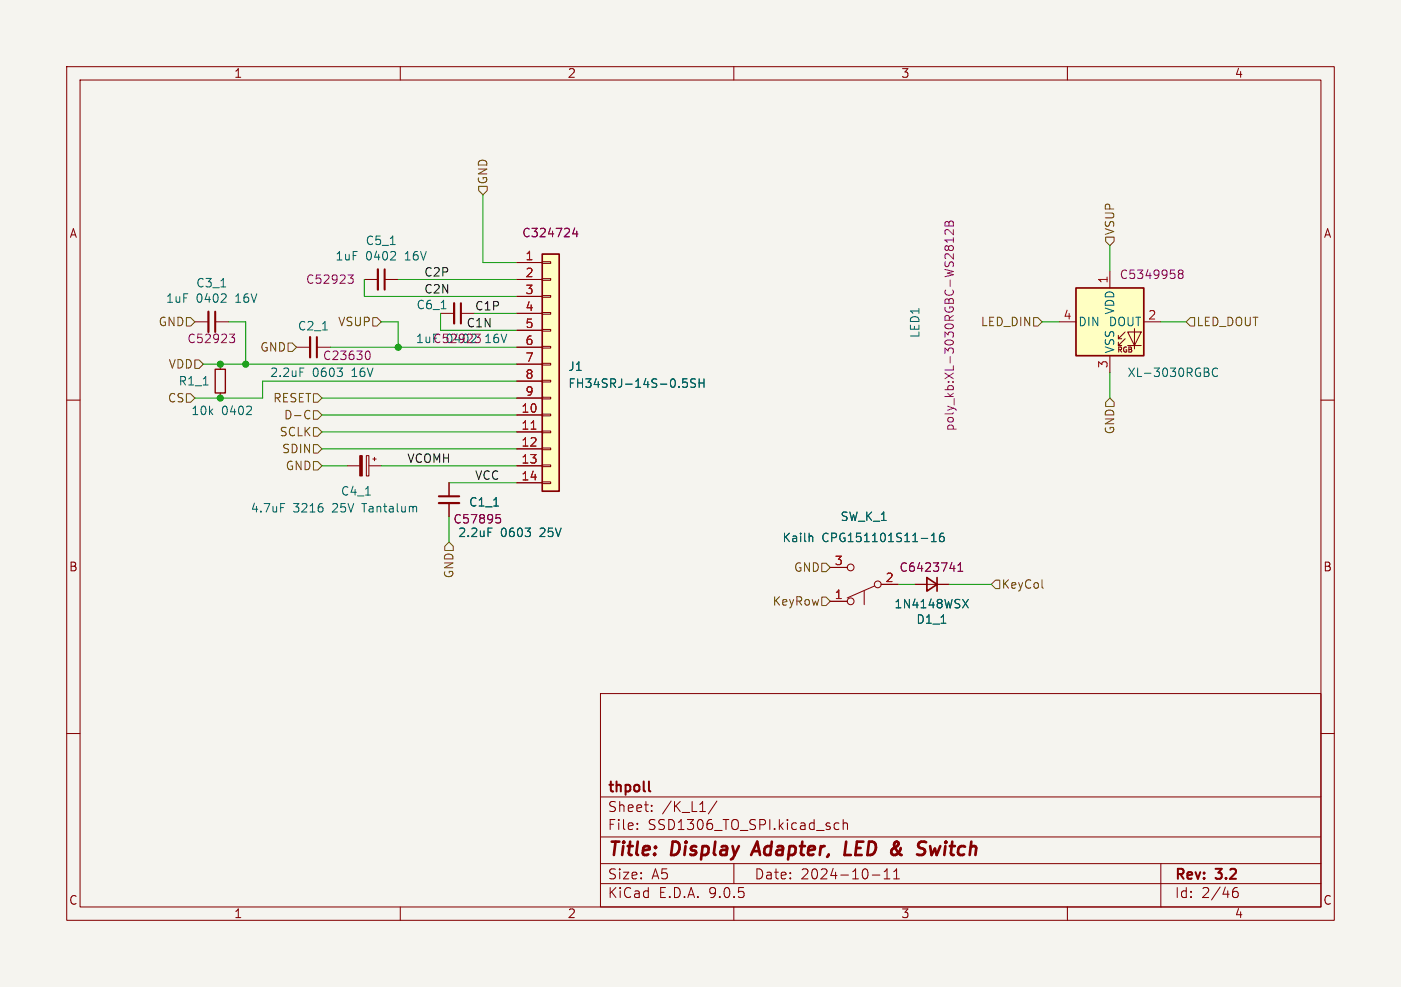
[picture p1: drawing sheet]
<svg xmlns="http://www.w3.org/2000/svg" width="210mm" height="148mm" viewBox="0 0 210 148" stroke-linecap="round" stroke-linejoin="round" font-family="sans-serif">
<path d="M0 0h210v148h-210z" fill="#f5f4ef" stroke="#f5f4ef" stroke-width=".15"/>
<g fill="none" stroke="#840000" stroke-width=".15">
<path d="M10 10h190v128h-190zM12 12h186v124h-186zM60 10v2M110 10v2M160 10v2M29.2 48.3h2M32.3 48.3h2M33 54.6v.8M33 58.9v.8M44.4 52.1h2.1M47.5 52.1h2M10 60h2"/>
<path d="M52.1 69.9h1.8M54.9 68.3h.4v3.1h-.4zM55.3 69.9h1.8M55.9 68.8h.5M56.1 68.6v.5M198 60h2M124.5 90.2h2.5M124.5 85.1h2.5M129.5 88.6v2.1M131.1 87.9l-4.1 1.8M132.1 87.6h2.5M10 110h2"/>
<path d="M90 104h108v32h-108zM90 119.5h108M198 110h2M60 136v2M90 132.5h108M90 129.5h108M90 125.5h108M95.5 124.2v.2M95.5 123.5v.1M97.7 121.5v.2M97.7 120.8v.1M107.5 120.1l-1.3 1.9"/>
<path d="M110 136v2M110 129.5v3M125 124.1l.3 .3 .5-.1M125.8 123.5l-.5-.1-.3 .3M126.4 123.5a.37 .37 0 0 1 .6 .1v.8M126.4 122.9v1.5M130.8 131.2h1.1M132.5 131.8h.9M132.5 130.7l.5-.4v1.5M134 131.8h.8M134 130.7l.4-.4v1.5M160 136v2"/>
<path d="M174 129.5v6.5M184.8 133.9l.2-.2h.5l.1 .2v.4l-.3 .3-.4-.1-.1-.2M185.5 133.1a.59 .59 0 0 0-.7 .6"/>
<circle cx="127.5" cy="85.1" r=".51"/>
<circle cx="127.5" cy="90.2" r=".51"/>
<circle cx="131.6" cy="87.6" r=".51"/>
</g>
<path d="M113.5 126.2l-.9 2M126.8 126.2l-.2 2h.9M134.9 128.1l.3 .1M135 127.2l-.1 .4M139.4 126.9l.2 1.3 .5-.9" fill="none" stroke="#840000" stroke-width=".4"/>
<path d="M32.3 46.7v3.1M47.5 50.5v3.1M97.3 118.5l.2 .2" fill="none" stroke="#840000" stroke-width=".3"/>
<path d="M31.2 46.7v3.1M46.5 50.5v3.1" fill="none" stroke="#840000" stroke-width=".33"/>
<g fill="none" stroke="#006464" stroke-width=".15">
<path d="M30.5 57.7h.7M33.1 43h.7M33.1 45.3h.8M33.8 44.2v.4M45 55.2h.6M48.4 49.5h.7M50.5 55.2h.8l-.4 .5M51.3 55.8v.5M36.9 62.2h.8M37.6 61v.4M42.1 75.5h.6M48.4 76.1v.6"/>
<path d="M54.8 74.2h.7M141.4 80a.5 .5 0 0 0-.6 .5v.5l.1 .2h.4l.2-.1v-.4l-.1-.2-.3-.1-.3 .3M121.5 80.4h.3v.2v.6M139.6 81.2h.7M139.6 80.3l.4-.3v1.2"/>
</g>
<path d="M34.4 50.1h.8l-.5 .5 .4 .1 .1 .4-.3 .3h-.3M54.9 52.7l.2-.1a.69 .69 0 0 1 .5 .6 .69 .69 0 0 1-.3 .7h-.4" fill="none" stroke="#840084" stroke-width=".15"/>
<path d="M32.3 55.4h1.5v3.5h-1.5z" fill="none" stroke="#840000" stroke-width=".2"/>
<path d="M53.9 68.3h.4v3.1h-.4z" fill="#840000" stroke="#840000" stroke-width=".15"/>
<path d="M81.3 38.1h2.5v35.6h-2.5z" fill="#ffffc2"/>
<path d="M81.3 38.1h2.5v35.6h-2.5zM138.9 86.6l1.6 1-1.6 1zM140.5 86.6v2" fill="none" stroke="#840000" stroke-width=".25"/>
<g fill="none" stroke="#840000" stroke-width=".15">
<path d="M77.5 39.4h3.8M81.3 39.2h1.2v.3h-1.2zM77.5 41.9h3.8M77.5 44.5h3.8M77.5 47h3.8M77.5 49.5h3.8M77.5 52.1h3.8M77.5 54.6h3.8M77.5 57.2h3.8M77.5 59.7h3.8M81.3 41.8h1.2v.2h-1.2zM81.3 44.3h1.2v.3h-1.2z"/>
<path d="M81.3 46.9h1.2v.2h-1.2zM81.3 49.4h1.2v.3h-1.2zM81.3 51.9h1.2v.3h-1.2zM81.3 54.5h1.2v.2h-1.2zM81.3 57h1.2v.3h-1.2zM81.3 59.6h1.2v.2h-1.2zM67.3 72.4v2M67.3 75.4v2.1M77.5 62.2h3.8M77.5 64.8h3.8M77.5 67.3h3.8M77.5 69.9h3.8"/>
<path d="M77.5 72.4h3.8M81.3 62.1h1.2v.3h-1.2zM81.3 64.6h1.2v.3h-1.2zM81.3 67.2h1.2v.2h-1.2zM81.3 69.7h1.2v.3h-1.2zM81.3 72.3h1.2v.2h-1.2zM137.2 87.6h5"/>
</g>
<path d="M79.6 64.4h.7" fill="none" stroke="#a90000" stroke-width=".15"/>
<path d="M102.4 56.8h.6M102.4 57.4l.4-.1 .2 .2-.1 .5h-.5M104.3 56.9l-.5-.1-.2 .1v.4l.5 .2 .2 .3-.3 .3-.5-.1M104.8 56.8v1.3M104.8 57.4h.7M105.5 56.8v1.3M74 75.9h.7M78.7 79.2h.8l-.4 .5M79.4 79.8v.5M141.1 93.5h.7M144.3 89.9l.8 1.3M145.1 89.9l-.8 1.3" fill="none" stroke="#006464" stroke-width=".15"/>
<path d="M86.1 34.2l-.3 .9h.8M86.5 34.7v.8M74.4 77.2h.6M74.5 77.6h.3l.2 .3v.4l-.5 .1M142.4 85.2h.8M143.6 85.7h.7M143.6 84.8l.4-.4v1.3" fill="none" stroke="#840084" stroke-width=".15"/>
<path d="M65.8 74.4h3" fill="none" stroke="#840000" stroke-width=".3"/>
<path d="M65.8 75.4h3" fill="none" stroke="#840000" stroke-width=".33"/>
<path d="M161.3 43.2h10.1v10.1h-10.1z" fill="#ffffc2"/>
<g fill="none" stroke="#840000" stroke-width=".15">
<path d="M77.5 39.4h3.8M54.6 41.9h2M57.7 41.9h2M66 47h2.1M69.1 47h2M77.5 47h3.8M77.5 41.9h3.8M77.5 44.5h3.8M77.5 49.5h3.8M77.5 52.1h3.8M77.5 54.6h3.8M77.5 57.2h3.8"/>
<path d="M77.5 59.7h3.8M158.7 48.3h2.6M166.4 40.6v2.6M166.4 53.3v2.6M167.6 50.8h.5M167.6 51.8h.5M168.7 49.8l-1.1 1v-.5M168.7 50.8l-1.1 1v-.5M169 49.8h2.1l-1 2zM169 51.8h2.1M170.1 49.3v3M171.4 48.3h2.6"/>
<path d="M67.3 72.4v2M67.3 75.4v2.1M77.5 62.2h3.8M77.5 64.8h3.8M77.5 67.3h3.8M77.5 69.9h3.8M77.5 72.4h3.8M124.5 90.2h2.5M124.5 85.1h2.5M132.1 87.6h2.5M137.2 87.6h1.7M140.5 87.6h1.7"/>
</g>
<path d="M161.3 43.2h10.1v10.1h-10.1z" fill="none" stroke="#840000" stroke-width=".25"/>
<g fill="none" stroke="#006464" stroke-width=".15">
<path d="M58.5 36.7h.7M58.5 39h.8M59.2 37.8v.5M66.1 46.3h.8M102.4 56.8h.6M102.4 57.4l.4-.1 .2 .2-.1 .5h-.5M104.3 56.9l-.5-.1-.2 .1v.4l.5 .2 .2 .3-.3 .3-.5-.1M104.8 56.8v1.3M104.8 57.4h.7M105.5 56.8v1.3M182.5 55.3a.51 .51 0 0 0-.6 0 .51 .51 0 0 0-.2 .6 .48 .48 0 0 0 .3 .5 .48 .48 0 0 0 .5-.1M74 75.9h.7"/>
<path d="M78.7 79.2h.8l-.4 .5M79.4 79.8v.5M141.4 80a.5 .5 0 0 0-.6 .5v.5l.1 .2h.4l.2-.1v-.4l-.1-.2-.3-.1-.3 .3M121.5 80.4h.3v.2v.6M139.6 81.2h.7M139.6 80.3l.4-.3v1.2M141.1 93.5h.7M144.3 89.9l.8 1.3M145.1 89.9l-.8 1.3"/>
</g>
<g fill="none" stroke="#840084" stroke-width=".15">
<path d="M86.1 34.2l-.3 .9h.8M86.5 34.7v.8M141.8 33.3l.2-.1 .2 .3a.34 .34 0 0 1 .4-.4 .34 .34 0 0 1 .3 .3v.5h-1.3v-.4zM142.2 37.1l-.3-.3-.3 .3v.2M142.2 37.1l.2-.3h.3l.1 .2 .1 .3M142.2 37.1v.2M142.2 33.5v.4M142.9 34.4v.8l-.9-.8-.2 .1-.2 .2 .2 .4M142.9 35.6v.8M142.9 36h-1.3l.4 .4M52.2 41.2h.7l-.4 .5 .4 .1v.4l-.2 .3h-.4M71.2 50.1h.8l-.4 .5 .3 .1 .1 .4-.2 .3h-.4"/>
<path d="M176.9 41l-.3-.2 .3-.3h.2l.2 .2-.2 .3M176.9 41l-.3 .3 .1 .3 .2 .2 .3-.1 .1-.2v-.2l-.2-.3M176.9 41h.2M74.4 77.2h.6M74.5 77.6h.3l.2 .3v.4l-.5 .1M142.4 85.2h.8M143.6 85.7h.7M143.6 84.8l.4-.4v1.3"/>
</g>
<path d="M57.7 40.4v3M69.1 45.5v3" fill="none" stroke="#840000" stroke-width=".3"/>
<path d="M56.6 40.4v3M68.1 45.5v3" fill="none" stroke="#840000" stroke-width=".33"/>
<g fill="none" stroke="#725600" stroke-width=".15">
<path d="M71.8 27.9h1.2v.7l-.6 .6-.6-.6zM165.7 35.6h1.3v.6l-.6 .6-.7-.6zM27.9 47.6h.7l.6 .7-.6 .6h-.7zM27.9 59.1h.7l.6 .6-.6 .6h-.7zM29.2 54h.6l.7 .6-.7 .6h-.6zM43.2 51.4h.6l.6 .7-.6 .6h-.6zM47 59.1h.6l.7 .6-.7 .6h-.6zM55.9 47.6h.6l.6 .7-.6 .6h-.6zM154.9 47.6h.7l.6 .7-.6 .6h-.7zM166.4 59.7l.6 .6v.7h-1.3v-.7zM177.8 48.3l.6-.7h.7v1.3h-.7zM46.1 61.5l.4 .2"/>
<path d="M46.5 62.7l-.4 .1M47 61.6h.6l.7 .6-.7 .7h-.6zM47 69.2h.6l.7 .7-.7 .6h-.6zM47 66.7h.6l.7 .6-.7 .6h-.6zM47 64.1h.6l.7 .7-.7 .6h-.6zM67.3 81.3l.6 .6v.7h-1.2v-.7zM123.2 84.5h.6l.7 .6-.7 .6h-.6zM123.2 89.5h.6l.7 .7-.7 .6h-.6zM149.2 87h.7v1.3h-.7l-.6-.7zM156.2 88l.2 .2"/>
</g>
<g fill="none" stroke="#009600" stroke-width=".15">
<path d="M72.4 29.2v10.2h5.1M166.4 36.8v3.8M30.5 54.6h47M34.3 48.3h2.5v6.3M48.3 59.7h29.2M49.5 52.1h28M54.6 41.9v2.6h22.9M57.1 48.3h2.6v3.8M59.7 41.9h17.8M66 47v2.5h11.5M71.1 47h6.4M77.5 57.2h-38.1v2.5h-10.2"/>
<path d="M156.2 48.3h2.5M166.4 55.9v3.8M174 48.3h3.8M48.3 67.3h29.2M48.3 69.9h3.8M48.3 62.2h29.2M48.3 64.8h29.2M57.1 69.9h20.4M67.3 72.4h10.2M67.3 77.5v3.8M134.6 87.6h2.6M142.2 87.6h6.4"/>
</g>
<path d="M79.6 64.4h.7" fill="none" stroke="#a90000" stroke-width=".15"/>
<g fill="#009600" stroke="#009600" stroke-width=".15">
<circle cx="33" cy="59.7" r=".46"/>
<circle cx="33" cy="54.6" r=".46"/>
<circle cx="36.8" cy="54.6" r=".46"/>
<circle cx="59.7" cy="52.1" r=".46"/>
</g>
<g font-size="2.8" fill="#840000">
<text x="91" y="128.9">Title:</text>
<text x="100.7" y="128.9">Display</text>
<text x="113.8" y="128.9">Adapter,</text>
<text x="128.3" y="128.9">LED</text>
<text x="136" y="128.9">&amp;</text>
<text x="140.8" y="128.9">Switch</text>
</g>
<g font-size="2.1" fill="#840000">
<text x="91" y="119.2">thpoll</text>
<text x="91" y="124.7">File:</text>
<text x="91" y="122">Sheet:</text>
<text x="97.1" y="124.7">SSD1306_TO_SPI.kicad_sch</text>
<text x="99.2" y="122">/K_L1/</text>
<text x="91" y="134.9">KiCad</text>
<text x="91" y="132.1">Size:</text>
<text x="97.7" y="132.1">A5</text>
<text x="98.7" y="134.9">E.D.A.</text>
<text x="106.3" y="134.9">9.0.5</text>
<text x="113" y="132.1">Date:</text>
<text x="120" y="132.1">2024-10-11</text>
<text x="176" y="132.3">Rev:</text>
<text x="176" y="134.9">Id:</text>
<text x="180.1" y="134.9">2/46</text>
<text x="182.4" y="132.3">3.2</text>
</g>
<g font-size="1.8" fill="#840000">
<text x="35" y="11.9">1</text>
<text x="85" y="11.9">2</text>
<text x="135" y="11.9">3</text>
<text x="185" y="11.9">4</text>
<text x="10.3" y="35.9">A</text>
<text x="198.4" y="35.9">A</text>
<text x="10.3" y="85.9">B</text>
<text x="198.3" y="85.9">B</text>
<text x="10.3" y="135.9">C</text>
<text x="35" y="137.9">1</text>
<text x="85" y="137.9">2</text>
<text x="135" y="137.9">3</text>
<text x="185" y="137.9">4</text>
<text x="198.3" y="135.9">C</text>
</g>
<g font-size="1.8" fill="#725600">
<text x="73.3" y="27.7" transform="rotate(-90 73.3 27.7)">GND</text>
<text x="167.2" y="35.4" transform="rotate(-90 167.2 35.4)">VSUP</text>
<text x="23.7" y="49.1">GND</text>
<text x="38.9" y="52.9">GND</text>
<text x="50.6" y="49.1">VSUP</text>
<text x="146.9" y="49.1">LED_DIN</text>
<text x="179.3" y="49.1">LED_DOUT</text>
<text x="25.2" y="55.5">VDD</text>
<text x="25.1" y="60.6">CS</text>
<text x="40.9" y="60.6">RESET</text>
<text x="41.8" y="65.6">SCLK</text>
<text x="42.5" y="63.1">D-C</text>
<text x="167.2" y="65.2" transform="rotate(-90 167.2 65.2)">GND</text>
<text x="42.2" y="68.2">SDIN</text>
<text x="42.7" y="70.7">GND</text>
<text x="68.2" y="86.8" transform="rotate(-90 68.2 86.8)">GND</text>
<text x="118.9" y="86">GND</text>
<text x="150.1" y="88.5">KeyCol</text>
<text x="115.7" y="91">KeyRow</text>
</g>
<g font-size="1.8" fill="#840084">
<text x="78.2" y="35.8">C324724</text>
<text x="45.8" y="42.8">C52923</text>
<text x="167.8" y="42">C5349958</text>
<text x="28" y="51.7">C52923</text>
<text x="62.2" y="51.7">1uFC52923</text>
<text x="66.9" y="51.7">0402</text>
<text x="48.3" y="54.2">C23630</text>
<text x="143.2" y="64.8" transform="rotate(-90 143.2 64.8)">poly_kb:XL-3030RGBC-WS2812B</text>
<text x="67.9" y="78.7">C57895</text>
<text x="134.7" y="86">C6423741</text>
</g>
<g font-size="1.8" fill="#006464">
<text x="50.2" y="39.3">1uF</text>
<text x="54.7" y="37">C5_1</text>
<text x="54.8" y="39.3">0402</text>
<text x="60.8" y="39.3">16V</text>
<text x="24.8" y="45.6">1uF</text>
<text x="29.3" y="43.3">C3_1</text>
<text x="29.4" y="45.6">0402</text>
<text x="35.4" y="45.6">16V</text>
<text x="62.3" y="46.6">C6_1</text>
<text x="167.2" y="47.3" transform="rotate(-90 167.2 47.3)">VDD</text>
<text x="44.6" y="49.8">C2_1</text>
<text x="72.9" y="51.7">16V</text>
<text x="138" y="50.8" transform="rotate(-90 138 50.8)">LED1</text>
<text x="161.5" y="49.1">DIN</text>
<text x="166.1" y="49.1">DOUT</text>
<text x="167.2" y="53.1" transform="rotate(-90 167.2 53.1)">VSS</text>
<text x="26.7" y="58">R1_1</text>
<text x="40.4" y="56.7">2.2uF</text>
<text x="46.8" y="56.7">0603</text>
<text x="52.8" y="56.7">16V</text>
<text x="85.1" y="55.8">J1</text>
<text x="85.1" y="58.4">FH34SRJ-14S-0.5SH</text>
<text x="168.9" y="56.7">XL-3030RGBC</text>
<text x="28.6" y="62.5">10k</text>
<text x="33.2" y="62.5">0402</text>
<text x="37.5" y="77.1">4.7uF</text>
<text x="43.9" y="77.1">3216</text>
<text x="49.9" y="77.1">25V</text>
<text x="51" y="74.5">C4_1</text>
<text x="54.6" y="77.1">Tantalum</text>
<text x="70.2" y="76.2">C1_1</text>
<text x="68.6" y="80.7">2.2uF</text>
<text x="75" y="80.7">0603</text>
<text x="81" y="80.7">25V</text>
<text x="117.2" y="81.5">Kailh</text>
<text x="123.2" y="81.5">CPG151101S11-16</text>
<text x="125.9" y="78.3">SW_K_1</text>
<text x="134" y="91.4">1N4148WSX</text>
<text x="137.3" y="93.8">D1_1</text>
</g>
<g font-size="1.8" fill="#0f0f0f">
<text x="63.5" y="41.6">C2P</text>
<text x="63.5" y="44.1">C2N</text>
<text x="71.1" y="46.6">C1P</text>
<text x="69.8" y="49.2">C1N</text>
<text x="61" y="69.5">VCOMH</text>
<text x="71.1" y="72">VCC</text>
</g>
<g font-size="1.8" fill="#a90000">
<text x="78.7" y="39.1">1</text>
<text x="78.7" y="41.7">2</text>
<text x="78.7" y="44.2">3</text>
<text x="78.7" y="46.7">4</text>
<text x="166.1" y="42.6" transform="rotate(-90 166.1 42.6)">1</text>
<text x="78.7" y="49.3">5</text>
<text x="78.7" y="51.8">6</text>
<text x="159.3" y="48">4</text>
<text x="172" y="48">2</text>
<text x="78.7" y="54.4">7</text>
<text x="78.7" y="56.9">8</text>
<text x="78.7" y="59.4">9</text>
<text x="166.1" y="55.3" transform="rotate(-90 166.1 55.3)">3</text>
<text x="78.1" y="62">10</text>
<text x="78.1" y="64.5">11</text>
<text x="78.1" y="67.1">12</text>
<text x="78.1" y="69.6">13</text>
<text x="78.1" y="72.1">14</text>
<text x="125" y="89.9">1</text>
<text x="125" y="84.8">3</text>
<text x="132.6" y="87.4">2</text>
</g>
<text font-size="1.1" fill="#840000" x="167.4" y="53.1">RGB</text>
</svg>
